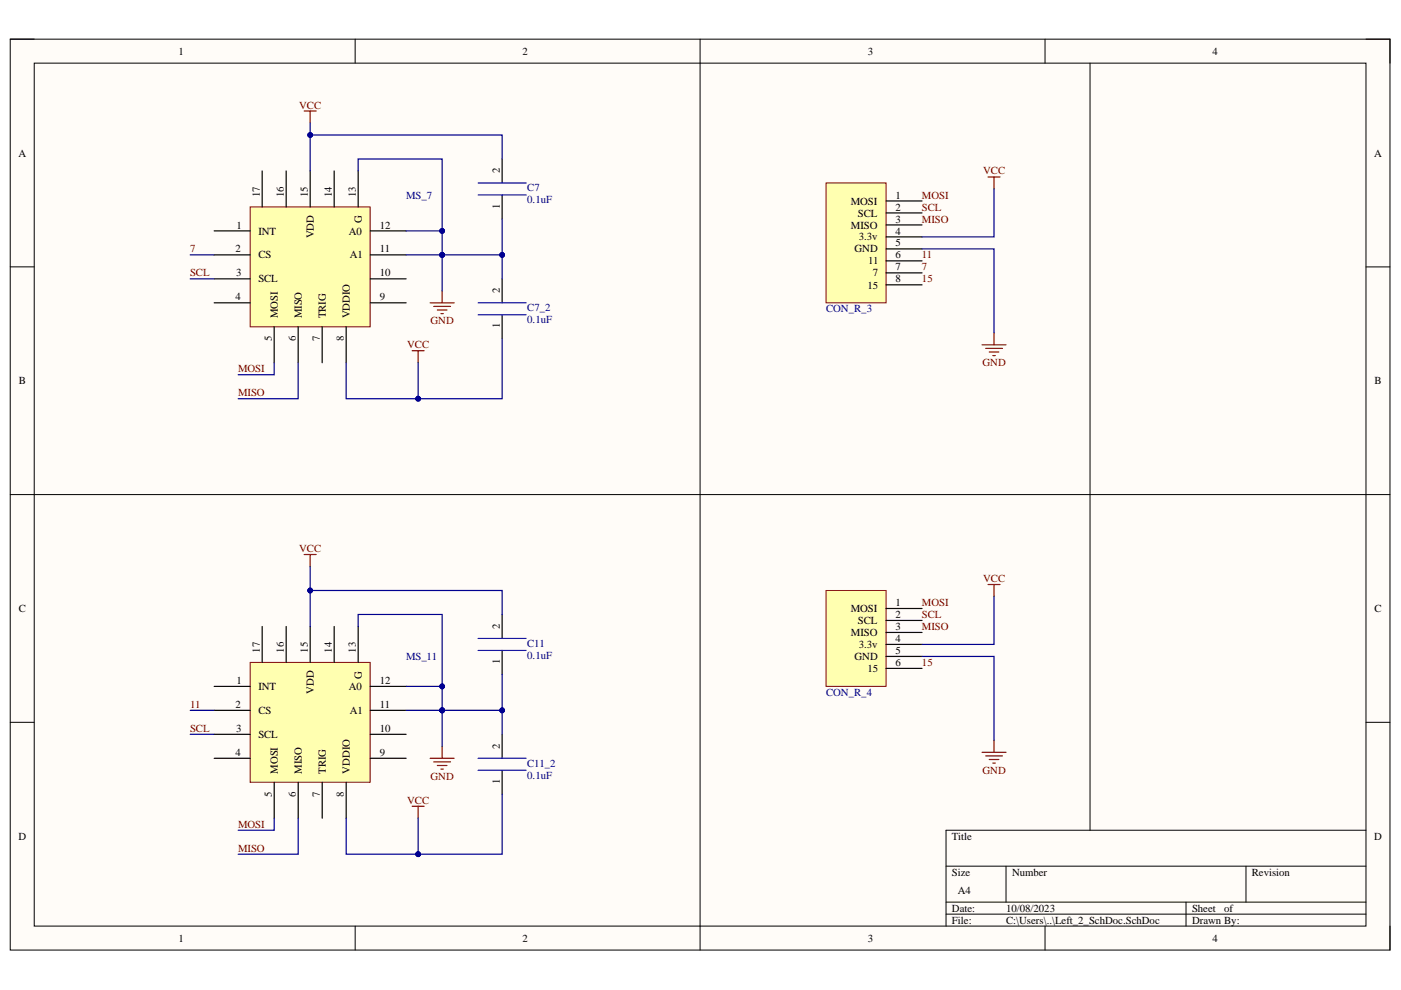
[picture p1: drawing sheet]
<svg xmlns="http://www.w3.org/2000/svg" width="297mm" height="210mm" viewBox="0 0 297 210" stroke-linecap="round" stroke-linejoin="round" font-family="sans-serif">
<path d="M2.2 8.3h292.5v193.1h-292.5z" fill-rule="evenodd" fill="#fffcf8"/>
<path d="M2.2 8.3h292.5v193.1h-292.5z" fill="none" stroke="#000" stroke-width=".21"/>
<path d="M7.3 13.4h282.3v183h-282.3z" fill-rule="evenodd" fill="#fffcf8"/>
<g fill="none" stroke="#000" stroke-width=".21">
<path d="M2.2 8.3h5.1M7.3 13.4h282.3v183h-282.3zM75.3 8.3v5.1M148.4 8.3v5.1M221.6 8.3v5.1M289.6 8.3h5.1v5.1M2.2 56.6h5.1M289.6 56.6h5.1M2.2 104.9h5.1M289.6 104.9h5.1M2.2 153.2h5.1M289.6 153.2h5.1"/>
<path d="M289.6 176h-89v20.4M75.3 196.4v5M148.4 196.4v5M200.6 183.7h89M200.6 191.3h89M200.6 193.8h89M213.3 183.7v7.6M221.6 196.4v5M251.5 191.3v5.1M264.2 183.7v7.6M294.7 196.4v5"/>
</g>
<path d="M53 140.4h25.5v25.5h-25.5z" fill-rule="evenodd" fill="#ffffb0"/>
<path d="M53 140.4h25.5v25.5h-25.5z" fill="none" stroke="#800000" stroke-width=".21"/>
<g fill="none" stroke="#000" stroke-width=".25">
<path d="M55.6 132.8v7.6M60.7 132.8v7.6M65.8 132.8v7.6M70.9 132.8v7.6M75.9 132.8v7.6M106.5 130.3v5.1M106.5 137.9v5.1M45.4 145.5h7.6M45.4 150.6h7.6M45.4 155.7h7.6M78.5 145.5h7.6M78.5 150.6h7.6"/>
<path d="M78.5 155.7h7.6M106.5 155.7v5.1M45.4 160.8h7.6M58.1 165.9v7.6M63.2 165.9v7.6M68.3 165.9v7.6M73.4 165.9v7.6M78.5 160.8h7.6M106.5 163.3v5.1"/>
</g>
<path d="M101.4 137.9h10.1M101.4 135.4h10.1M101.4 163.3h10.1M101.4 160.8h10.1" fill="none" stroke="#00f" stroke-width=".25"/>
<path d="M93.7 158.2v2.6M87.4 170.9h2.5M88.7 170.9v2.6M91.2 160.8h5.1M92 161.5h3.5M92.7 162.3h2.1M93.5 163.1h.5" fill="none" stroke="#800000" stroke-width=".25"/>
<path d="M53 43.9h25.5v25.4h-25.5z" fill-rule="evenodd" fill="#ffffb0"/>
<path d="M53 43.9h25.5v25.4h-25.5z" fill="none" stroke="#800000" stroke-width=".21"/>
<g fill="none" stroke="#000" stroke-width=".25">
<path d="M55.6 36.3v7.6M60.7 36.3v7.6M65.8 36.3v7.6M70.8 36.3v7.6M75.9 36.3v7.6M106.5 33.7v5.1M45.4 49h7.6M45.4 54h7.6M45.4 59.1h7.6M78.5 49h7.6M78.5 54h7.6M78.5 59.1h7.6"/>
<path d="M106.5 41.3v5.1M106.5 59.1v5.1M45.4 64.2h7.6M58.1 69.3v7.6M63.2 69.3v7.6M68.3 69.3v7.6M73.4 69.3v7.6M78.5 64.2h7.6M106.5 66.7v5.1"/>
</g>
<path d="M64.5 23.5h2.5M65.8 23.5v2.6M87.4 74.4h2.5M88.7 74.4v2.5M91.2 64.2h5.1M92 65h3.5M92.7 65.7h2.1M93.5 66.5h.5M93.7 61.7v2.5M64.5 117.6h2.5M65.8 117.6v2.5" fill="none" stroke="#800000" stroke-width=".25"/>
<path d="M101.4 38.8h10.1M101.4 41.3h10.1M101.4 66.7h10.1M101.4 64.2h10.1" fill="none" stroke="#00f" stroke-width=".25"/>
<path d="M175.1 38.8h12.8v25.4h-12.8z" fill-rule="evenodd" fill="#ffffb0"/>
<path d="M175.1 38.8h12.8v25.4h-12.8z" fill="none" stroke="#800000" stroke-width=".21"/>
<path d="M187.9 47.7h7.6M187.9 42.6h7.6M187.9 50.2h7.6M187.9 52.8h7.6M187.9 45.1h7.6M187.9 57.9h7.6M187.9 55.3h7.6M187.9 60.4h7.6" fill="none" stroke="#000" stroke-width=".25"/>
<path d="M175.1 125.2h12.8v20.3h-12.8z" fill-rule="evenodd" fill="#ffffb0"/>
<path d="M175.1 125.2h12.8v20.3h-12.8z" fill="none" stroke="#800000" stroke-width=".21"/>
<path d="M187.9 134.1h7.6M187.9 129h7.6M187.9 136.6h7.6M187.9 139.2h7.6M187.9 131.5h7.6M187.9 141.7h7.6" fill="none" stroke="#000" stroke-width=".25"/>
<g fill="none" stroke="#800000" stroke-width=".25">
<path d="M209.5 37.5h2.5M210.8 37.5v2.6M208.2 73.1h5.1M209 73.9h3.5M209.7 74.6h2.1M210.5 75.4h.5M210.8 70.6v2.5M209.5 123.9h2.5M210.8 123.9v2.6M208.2 159.5h5.1M210.8 157v2.5M209 160.3h3.5"/>
<path d="M209.7 161h2.1M210.5 161.8h.5"/>
</g>
<path d="M231.1 13.4v162.6M7.3 104.9h282.3" fill="none" stroke="#000" stroke-width=".21"/>
<path d="M40.3 59.1h5.1M40.3 54h5.1M58.1 76.9v2.6h-7.6M63.2 76.9v7.6h-12.7M65.8 125.2h40.7v5.1M40.3 155.7h5.1M40.3 150.6h5.1M58.1 173.5v2.5h-7.6M63.2 173.5v7.6h-12.7" fill="none" stroke="#000080" stroke-width=".25"/>
<circle cx="65.8" cy="125.2" r=".51" fill="#000080"/>
<circle cx="65.8" cy="125.2" r=".51" fill="none" stroke="#000080" stroke-width=".21"/>
<path d="M65.8 28.6h40.7v5.1" fill="none" stroke="#000080" stroke-width=".25"/>
<circle cx="65.8" cy="28.6" r=".51" fill="#000080"/>
<circle cx="65.8" cy="28.6" r=".51" fill="none" stroke="#000080" stroke-width=".21"/>
<path d="M106.5 168.4v12.7h-33.1v-7.6" fill="none" stroke="#000080" stroke-width=".25"/>
<circle cx="88.7" cy="181.1" r=".51" fill="#000080"/>
<circle cx="88.7" cy="181.1" r=".51" fill="none" stroke="#000080" stroke-width=".21"/>
<path d="M106.5 71.8v12.7h-33.1v-7.6" fill="none" stroke="#000080" stroke-width=".25"/>
<circle cx="88.7" cy="84.5" r=".51" fill="#000080"/>
<circle cx="88.7" cy="84.5" r=".51" fill="none" stroke="#000080" stroke-width=".21"/>
<path d="M75.9 132.8v-2.5h17.8v20.3" fill="none" stroke="#000080" stroke-width=".25"/>
<circle cx="93.7" cy="145.5" r=".51" fill="#000080"/>
<circle cx="93.7" cy="145.5" r=".51" fill="none" stroke="#000080" stroke-width=".21"/>
<circle cx="93.7" cy="150.6" r=".51" fill="#000080"/>
<circle cx="93.7" cy="150.6" r=".51" fill="none" stroke="#000080" stroke-width=".21"/>
<path d="M75.9 36.3v-2.6h17.8v28" fill="none" stroke="#000080" stroke-width=".25"/>
<circle cx="93.7" cy="49" r=".51" fill="#000080"/>
<circle cx="93.7" cy="49" r=".51" fill="none" stroke="#000080" stroke-width=".21"/>
<circle cx="93.7" cy="54" r=".51" fill="#000080"/>
<circle cx="93.7" cy="54" r=".51" fill="none" stroke="#000080" stroke-width=".21"/>
<path d="M86.1 150.6h7.6" fill="none" stroke="#000080" stroke-width=".25"/>
<circle cx="93.7" cy="150.6" r=".51" fill="#000080"/>
<circle cx="93.7" cy="150.6" r=".51" fill="none" stroke="#000080" stroke-width=".21"/>
<path d="M86.1 145.5h7.6" fill="none" stroke="#000080" stroke-width=".25"/>
<circle cx="93.7" cy="145.5" r=".51" fill="#000080"/>
<circle cx="93.7" cy="145.5" r=".51" fill="none" stroke="#000080" stroke-width=".21"/>
<path d="M86.1 54h7.6" fill="none" stroke="#000080" stroke-width=".25"/>
<circle cx="93.7" cy="54" r=".51" fill="#000080"/>
<circle cx="93.7" cy="54" r=".51" fill="none" stroke="#000080" stroke-width=".21"/>
<path d="M86.1 49h7.6" fill="none" stroke="#000080" stroke-width=".25"/>
<circle cx="93.7" cy="49" r=".51" fill="#000080"/>
<circle cx="93.7" cy="49" r=".51" fill="none" stroke="#000080" stroke-width=".21"/>
<path d="M93.7 150.6h12.8v5.1" fill="none" stroke="#000080" stroke-width=".25"/>
<circle cx="93.7" cy="150.6" r=".51" fill="#000080"/>
<circle cx="93.7" cy="150.6" r=".51" fill="none" stroke="#000080" stroke-width=".21"/>
<circle cx="106.5" cy="150.6" r=".51" fill="#000080"/>
<circle cx="106.5" cy="150.6" r=".51" fill="none" stroke="#000080" stroke-width=".21"/>
<path d="M93.7 54h12.8v5.1" fill="none" stroke="#000080" stroke-width=".25"/>
<circle cx="93.7" cy="54" r=".51" fill="#000080"/>
<circle cx="93.7" cy="54" r=".51" fill="none" stroke="#000080" stroke-width=".21"/>
<circle cx="106.5" cy="54" r=".51" fill="#000080"/>
<circle cx="106.5" cy="54" r=".51" fill="none" stroke="#000080" stroke-width=".21"/>
<path d="M195.5 52.8h15.3v17.8M210.8 40.1v10.1h-15.3M65.8 120.1v12.7M195.5 139.2h15.3v17.8M210.8 126.5v10.1h-15.3" fill="none" stroke="#000080" stroke-width=".25"/>
<circle cx="65.8" cy="125.2" r=".51" fill="#000080"/>
<circle cx="65.8" cy="125.2" r=".51" fill="none" stroke="#000080" stroke-width=".21"/>
<path d="M65.8 26.1v10.2" fill="none" stroke="#000080" stroke-width=".25"/>
<circle cx="65.8" cy="28.6" r=".51" fill="#000080"/>
<circle cx="65.8" cy="28.6" r=".51" fill="none" stroke="#000080" stroke-width=".21"/>
<path d="M88.7 173.5v7.6" fill="none" stroke="#000080" stroke-width=".25"/>
<circle cx="88.7" cy="181.1" r=".51" fill="#000080"/>
<circle cx="88.7" cy="181.1" r=".51" fill="none" stroke="#000080" stroke-width=".21"/>
<path d="M88.7 76.9v7.6" fill="none" stroke="#000080" stroke-width=".25"/>
<circle cx="88.7" cy="84.5" r=".51" fill="#000080"/>
<circle cx="88.7" cy="84.5" r=".51" fill="none" stroke="#000080" stroke-width=".21"/>
<path d="M93.7 150.6v7.6" fill="none" stroke="#000080" stroke-width=".25"/>
<circle cx="93.7" cy="150.6" r=".51" fill="#000080"/>
<circle cx="93.7" cy="150.6" r=".51" fill="none" stroke="#000080" stroke-width=".21"/>
<path d="M106.5 143v7.6" fill="none" stroke="#000080" stroke-width=".25"/>
<circle cx="106.5" cy="150.6" r=".51" fill="#000080"/>
<circle cx="106.5" cy="150.6" r=".51" fill="none" stroke="#000080" stroke-width=".21"/>
<path d="M106.5 46.4v7.6" fill="none" stroke="#000080" stroke-width=".25"/>
<circle cx="106.5" cy="54" r=".51" fill="#000080"/>
<circle cx="106.5" cy="54" r=".51" fill="none" stroke="#000080" stroke-width=".21"/>
<path d="M148.4 13.4v183" fill="none" stroke="#000" stroke-width=".21"/>
<g font-size="2.3">
<text x="37.9" y="11.6">1</text>
<text x="110.8" y="11.6">2</text>
<text x="184" y="11.6">3</text>
<text x="257" y="11.6">4</text>
<text x="3.9" y="33.2">A</text>
<text x="291.3" y="33.2">A</text>
<text x="55.1" y="41.9" transform="rotate(-90 55.1 41.9)">17</text>
<text x="60.2" y="41.9" transform="rotate(-90 60.2 41.9)">16</text>
<text x="65.2" y="41.9" transform="rotate(-90 65.2 41.9)">15</text>
<text x="70.4" y="41.9" transform="rotate(-90 70.4 41.9)">14</text>
<text x="75.4" y="41.9" transform="rotate(-90 75.4 41.9)">13</text>
<text x="105.9" y="36.7" transform="rotate(-90 105.9 36.7)">2</text>
<text x="76.7" y="47.3" transform="rotate(-90 76.7 47.3)">G</text>
<text x="105.9" y="44.2" transform="rotate(-90 105.9 44.2)">1</text>
<text x="180.4" y="43.4">MOSI</text>
<text x="181.9" y="45.9">SCL</text>
<text x="189.9" y="47.2">3</text>
<text x="189.9" y="42.1">1</text>
<text x="189.9" y="44.6">2</text>
<text x="49.9" y="53.5">2</text>
<text x="50.1" y="48.5">1</text>
<text x="54.8" y="49.7">INT</text>
<text x="66.5" y="50.5" transform="rotate(-90 66.5 50.5)">VDD</text>
<text x="74" y="49.7">A0</text>
<text x="80.5" y="53.5">11</text>
<text x="80.5" y="48.5">12</text>
<text x="180.4" y="48.5">MISO</text>
<text x="181.2" y="53.5">GND</text>
<text x="182.1" y="51">3.3v</text>
<text x="189.9" y="49.7">4</text>
<text x="189.9" y="52.3">5</text>
<text x="50.1" y="58.6">3</text>
<text x="54.8" y="54.8">CS</text>
<text x="54.8" y="59.9">SCL</text>
<text x="74.2" y="54.8">A1</text>
<text x="80.5" y="58.6">10</text>
<text x="184.1" y="56.1">11</text>
<text x="185" y="58.6">7</text>
<text x="189.9" y="59.9">8</text>
<text x="189.9" y="57.3">7</text>
<text x="189.9" y="54.8">6</text>
<text x="49.9" y="63.7">4</text>
<text x="80.5" y="63.7">9</text>
<text x="105.9" y="62.2" transform="rotate(-90 105.9 62.2)">2</text>
<text x="183.9" y="61.2">15</text>
<text x="58.9" y="67.5" transform="rotate(-90 58.9 67.5)">MOSI</text>
<text x="64" y="67.5" transform="rotate(-90 64 67.5)">MISO</text>
<text x="69.1" y="67.5" transform="rotate(-90 69.1 67.5)">TRIG</text>
<text x="74.2" y="67.5" transform="rotate(-90 74.2 67.5)">VDDIO</text>
<text x="105.9" y="69.6" transform="rotate(-90 105.9 69.6)">1</text>
<text x="57.6" y="72.3" transform="rotate(-90 57.6 72.3)">5</text>
<text x="62.7" y="72.4" transform="rotate(-90 62.7 72.4)">6</text>
<text x="67.8" y="72.4" transform="rotate(-90 67.8 72.4)">7</text>
<text x="72.9" y="72.3" transform="rotate(-90 72.9 72.3)">8</text>
<text x="4" y="81.5">B</text>
<text x="291.4" y="81.5">B</text>
<text x="4" y="129.8">C</text>
<text x="180.4" y="129.8">MOSI</text>
<text x="189.9" y="128.5">1</text>
<text x="189.9" y="131.1">2</text>
<text x="291.4" y="129.8">C</text>
<text x="105.9" y="133.3" transform="rotate(-90 105.9 133.3)">2</text>
<text x="180.4" y="134.9">MISO</text>
<text x="181.9" y="132.3">SCL</text>
<text x="182.1" y="137.4">3.3v</text>
<text x="189.9" y="133.6">3</text>
<text x="189.9" y="136.1">4</text>
<text x="55.1" y="138.4" transform="rotate(-90 55.1 138.4)">17</text>
<text x="60.2" y="138.4" transform="rotate(-90 60.2 138.4)">16</text>
<text x="65.2" y="138.4" transform="rotate(-90 65.2 138.4)">15</text>
<text x="70.4" y="138.4" transform="rotate(-90 70.4 138.4)">14</text>
<text x="75.4" y="138.4" transform="rotate(-90 75.4 138.4)">13</text>
<text x="76.7" y="143.9" transform="rotate(-90 76.7 143.9)">G</text>
<text x="105.9" y="140.8" transform="rotate(-90 105.9 140.8)">1</text>
<text x="181.2" y="139.9">GND</text>
<text x="183.9" y="142.5">15</text>
<text x="189.9" y="138.7">5</text>
<text x="189.9" y="141.2">6</text>
<text x="50.1" y="145">1</text>
<text x="54.8" y="146.3">INT</text>
<text x="66.5" y="147.1" transform="rotate(-90 66.5 147.1)">VDD</text>
<text x="74" y="146.3">A0</text>
<text x="80.5" y="145">12</text>
<text x="49.9" y="150.1">2</text>
<text x="50.1" y="155.2">3</text>
<text x="54.8" y="151.4">CS</text>
<text x="74.2" y="151.4">A1</text>
<text x="80.5" y="155.2">10</text>
<text x="80.5" y="150.1">11</text>
<text x="49.9" y="160.3">4</text>
<text x="54.8" y="156.5">SCL</text>
<text x="80.5" y="160.3">9</text>
<text x="105.9" y="158.7" transform="rotate(-90 105.9 158.7)">2</text>
<text x="58.9" y="164.1" transform="rotate(-90 58.9 164.1)">MOSI</text>
<text x="64" y="164.1" transform="rotate(-90 64 164.1)">MISO</text>
<text x="69.1" y="164.1" transform="rotate(-90 69.1 164.1)">TRIG</text>
<text x="74.2" y="164.1" transform="rotate(-90 74.2 164.1)">VDDIO</text>
<text x="105.9" y="166.2" transform="rotate(-90 105.9 166.2)">1</text>
<text x="57.6" y="168.9" transform="rotate(-90 57.6 168.9)">5</text>
<text x="62.7" y="168.9" transform="rotate(-90 62.7 168.9)">6</text>
<text x="67.8" y="168.9" transform="rotate(-90 67.8 168.9)">7</text>
<text x="72.9" y="168.9" transform="rotate(-90 72.9 168.9)">8</text>
<text x="3.9" y="178.1">D</text>
<text x="201.8" y="178.1">Title</text>
<text x="291.4" y="178.1">D</text>
<text x="201.8" y="185.7">Size</text>
<text x="214.6" y="185.7">Number</text>
<text x="265.4" y="185.7">Revision</text>
<text x="203.1" y="189.5">A4</text>
<text x="201.8" y="193.3">Date:</text>
<text x="201.8" y="195.9">File:</text>
<text x="213.3" y="193.3">10/08/2023</text>
<text x="213.3" y="195.9">C:\Users\..\Left_2_SchDoc.SchDoc</text>
<text x="252.7" y="193.3">Sheet</text>
<text x="252.7" y="195.9">Drawn By:</text>
<text x="259.5" y="193.3">of</text>
<text x="37.9" y="199.7">1</text>
<text x="110.8" y="199.7">2</text>
<text x="184" y="199.7">3</text>
<text x="257" y="199.7">4</text>
</g>
<g font-size="2.3" fill="#800000">
<text x="63.4" y="23">VCC</text>
<text x="208.4" y="37">VCC</text>
<text x="195.5" y="42.1">MOSI</text>
<text x="195.5" y="44.6">SCL</text>
<text x="195.5" y="47.2">MISO</text>
<text x="40.3" y="53.5">7</text>
<text x="40.3" y="58.6">SCL</text>
<text x="195.5" y="54.8">11</text>
<text x="195.5" y="57.3">7</text>
<text x="195.5" y="59.9">15</text>
<text x="91.3" y="68.8">GND</text>
<text x="86.3" y="73.9">VCC</text>
<text x="208.3" y="77.7">GND</text>
<text x="50.5" y="78.9">MOSI</text>
<text x="50.5" y="84">MISO</text>
<text x="63.4" y="117.1">VCC</text>
<text x="208.4" y="123.4">VCC</text>
<text x="195.5" y="128.5">MOSI</text>
<text x="195.5" y="131.1">SCL</text>
<text x="195.5" y="133.6">MISO</text>
<text x="195.5" y="141.2">15</text>
<text x="40.3" y="150.1">11</text>
<text x="40.3" y="155.2">SCL</text>
<text x="91.3" y="165.3">GND</text>
<text x="208.3" y="164.1">GND</text>
<text x="86.3" y="170.5">VCC</text>
<text x="50.5" y="175.5">MOSI</text>
<text x="50.5" y="180.6">MISO</text>
</g>
<g font-size="2.3" fill="#000080">
<text x="111.8" y="40.6">C7</text>
<text x="86.1" y="42.1">MS_7</text>
<text x="111.8" y="43.1">0.1uF</text>
<text x="111.8" y="66">C7_2</text>
<text x="111.8" y="68.5">0.1uF</text>
<text x="175.1" y="66.2">CON_R_3</text>
<text x="111.8" y="137.1">C11</text>
<text x="86.1" y="139.9">MS_11</text>
<text x="111.8" y="139.7">0.1uF</text>
<text x="175.1" y="147.6">CON_R_4</text>
<text x="111.8" y="162.5">C11_2</text>
<text x="111.8" y="165.1">0.1uF</text>
</g>
</svg>
